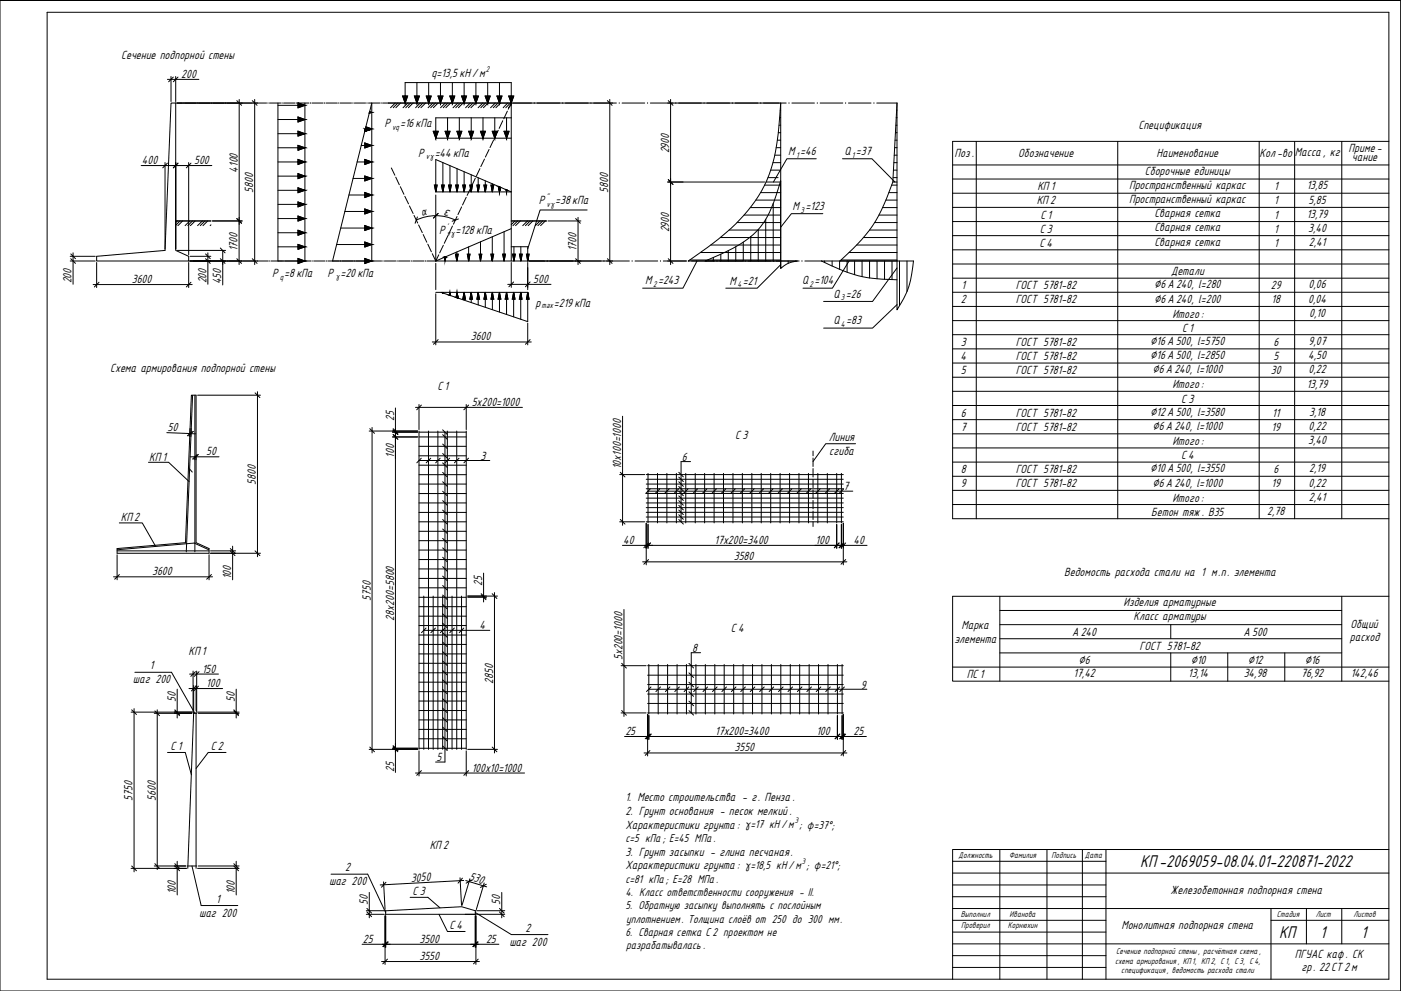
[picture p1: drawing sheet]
<svg xmlns="http://www.w3.org/2000/svg" width="594mm" height="420mm" viewBox="0 0 594 420" stroke-linecap="round" stroke-linejoin="round" font-family="sans-serif">
<!-- layer: thin -->
<g fill="none" stroke="#000" stroke-width=".42">
<path d="M0 .2h593.9v420h-593.9zM117.9 43.7v67M129.3 43.7v67M164.8 43.7h52M167.6 43.7l-2 2M168.7 43.7l-1.9 2M169.8 43.7l-1.9 2M172.9 43.7l-2 2M174 43.7l-2 2M175.2 43.7l-2 2M178.2 43.7l-2 2M179.3 43.7l-2 2"/>
<path d="M180.5 43.7l-2 2M183.5 43.7l-2 2M184.7 43.7l-2.1 2M185.8 43.7l-2 2M188.8 43.7l-2 2M189.9 43.7l-1.9 2M191.1 43.7l-2 2M194.1 43.7l-2 2M195.2 43.7l-1.9 2M196.4 43.7l-2 2M199.4 43.7l-2 2M200.6 43.7l-2.1 2"/>
<path d="M201.7 43.7l-2 2M204.7 43.7l-2 2M205.9 43.7l-2 2M207 43.7l-2 2M210 43.7l-2 2M211.2 43.7l-2 2M212.3 43.7l-2 2M215.3 43.7l-1.9 2M216.5 43.7l-2 2M216.8 44.5l-1.2 1.2M346.1 67.3h-12.4l-5.7 9.9M357.3 67.3h12.4l9.8 9.9"/>
<path d="M403.9 75.9h185M74.5 93.7h15M75.2 93.7l-.7 .7M76.3 93.7l-1.8 1.8M77.4 93.7l-2 2M80.5 93.7l-2 2M81.6 93.7l-2 2M82.8 93.7l-2.1 2M85.8 93.7l-2 2M86.9 93.7l-2 2M88.1 93.7l-2 2M89.5 95.3l-.4 .4"/>
<path d="M184.8 82.7v28M216.8 93.7h14.9M218.4 93.7l-1.6 1.6M219.5 93.7l-2 2M220.6 93.7l-2 2M223.7 93.7l-2 2M224.8 93.7l-2 2M225.9 93.7l-2 2M229 93.7l-2 2M230.1 93.7l-2 2M231.2 93.7l-2 2M249 89h-20l-5.2 16.5"/>
<path d="M348.9 90.6h-13.3l-4.6 5.8M403.9 81.9h185M403.9 87.9h185M403.9 93.9h185M403.9 99.9h185M141 110.7l16.6-67v67M184.8 111.6v11.2M223.8 113.5v9.3M295.6 110.7l-6 11.5h-17.1M331 112.2l-9.9 10h-13.3M360 110.7l-7 11.5h-12.5M380.4 113.6l-10.4 14.2h-20.8"/>
<path d="M403.9 105.9h185M403.9 111.9h185M403.9 117.9h185M380.4 129.2l-10.4 9.9h-20.8M403.9 123.9h185M403.9 129.9h185M403.9 135.9h185M403.9 141.9h185M403.9 147.9h185M403.9 153.9h185M403.9 159.9h185M81.2 167.6h1.9v62.5l5.5 2.5v2h-38.9v-2l29-2.5z"/>
<path d="M403.9 165.9h185M403.9 171.9h185M403.9 177.9h185M62.9 196h8.6l8.7 8.2M177.7 195.2h30M178.6 194.3l-1.9 1.9M182.7 194.3l-2 1.9M186.6 194.3l-1.9 1.9M187.7 196.3l2 1.9M187.7 192.3l2 1.9M187.7 188.3l2 1.9M187.7 184.3l2 1.9"/>
<path d="M187.7 182.2l2 2M188.7 183.2v139.9h-4M190.7 194.3l-2 1.9M194.6 194.3l-1.9 1.9M198.7 194.3l-2 1.9M292.8 195.7h-4v25.5M362.8 188.1h-12.7l-5.3 7.6M403.9 183.9h185M403.9 189.9h185M403.9 195.9h185M187.7 216.3l2 1.9M187.7 212.3l2 1.9"/>
<path d="M187.7 208.3l2 1.9M187.7 204.3l2 1.9M187.7 200.3l2 1.9M274.8 208.2h86.8M275.8 207.3l-2 1.9M279.8 207.3l-2 1.9M283.8 207.3l-2 1.9M287.8 207.3l-2 1.9M287.8 218.2l2 2M287.8 216.2l2 2M287.8 214.2l2 2M287.8 212.3l2 1.9"/>
<path d="M287.8 210.2l2 2M287.8 208.2l2 2M287.8 206.2l2 2M287.8 204.3l2 1.9M287.8 202.3l2 1.9M287.8 200.2l2 2M291.8 207.3l-2 1.9M295.8 207.3l-2 1.9M299.8 207.3l-2 1.9M303.8 207.3l-2 1.9M307.8 207.3l-2 1.9M311.8 207.3l-2 1.9"/>
<path d="M315.8 207.3l-2 1.9M319.8 207.3l-2 1.9M323.8 207.3l-2 1.9M327.8 207.3l-2 1.9M331.8 207.3l-2 1.9M335.8 207.3l-2 1.9M339.8 207.3l-2 1.9M343.8 207.3l-2 1.9M347.8 207.3l-2 1.9M351.8 207.3l-2 1.9M355.8 207.3l-2 1.9M357.8 207.3l-2 1.9"/>
<path d="M403.9 201.9h185M403.9 207.9h185M403.9 213.9h185M50.6 221.7h9.7l5.7 9.9M187.7 236.3l2 1.9M187.7 232.3l2 1.9M187.7 228.3l2 1.9M187.7 224.3l2 1.9M187.7 220.3l2 1.9M287.8 220.3l2 1.9M187.7 256.2l2 2M187.7 252.3l2 1.9"/>
<path d="M187.7 248.2l2 2M187.7 244.3l2 1.9M187.7 240.2l2 2M179.7 267.3h28M180.7 266.3l-2 1.9M184.7 266.3l-2 1.9M187.7 276.3l2 1.9M187.7 272.2l2 2M187.7 268.3l2 1.9M187.7 264.2l2 2M187.7 260.3l2 1.9M188.7 266.3l-2 1.9"/>
<path d="M192.7 266.3l-2 1.9M196.7 266.3l-2 1.9M297.1 276.7h-4v25.6M57.2 285h15.5l9.9 17.4M187.7 296.2l2 2M187.7 292.3l2 1.9M187.7 288.2l2 2M187.7 284.3l2 1.9M187.7 280.2l2 2M275.1 292.2h92.5M276.1 291.3l-1.9 1.9M280.1 291.3l-2 1.9"/>
<path d="M284.1 291.3l-1.9 1.9M288.1 291.3l-2 1.9M292.1 291.3l-2 1.9M292.1 297.3l2 1.9M292.1 293.3l2 1.9M292.1 289.3l2 1.9M292.1 285.3l2 1.9M292.1 281.3l2 1.9M296.1 291.3l-2 1.9M300.1 291.3l-2 1.9M304.1 291.3l-2 1.9M308.1 291.3l-2 1.9"/>
<path d="M312.1 291.3l-2 1.9M316.1 291.3l-2 1.9M320.1 291.3l-2 1.9M324.1 291.3l-2 1.9M328.1 291.3l-2 1.9M332.1 291.3l-2 1.9M336.1 291.3l-2 1.9M340.1 291.3l-2 1.9M344.1 291.3l-2 1.9M348.1 291.3l-2 1.9M352.1 291.3l-2 1.9M356.1 291.3l-2 1.9"/>
<path d="M358.1 291.3l-2 1.9M71 319h7.6l2.6 9.5M95.8 319h-7.5l-5.2 6.8M187.7 316.3l2 1.9M187.7 312.3l2 1.9M187.7 308.3l2 1.9M187.7 304.2l2 2M187.7 300.3l2 1.9M292.1 301.3l2 1.9M81.4 367.2l3.9 16.7h15.5M140.4 370.6h15.5l7.6 16.3M403.9 365.2h65.1"/>
<path d="M403.9 370.2h65.1M403.9 375.2h65.1M173.9 380.4h7.5l5.2 4.5M186.1 387.6l3.6 7.3h7.5M201.5 386.9l15.3 9.3h15.6M403.9 380.2h65.1M403.9 385.2h65.1M403.9 390.2h65.1M403.9 395.2h65.1M403.9 400.2h65.1M403.9 405.2h65.1M403.9 410.2h65.1"/>
</g>
<!-- layer: frame -->
<g fill="none" stroke="#000" stroke-width=".42">
<path d="M20 5.2h568.9v410h-568.9zM424 360.2v55M443.9 360.2v55M459 360.2v55M469 360.2v55M469 370.2h119.9M588.9 360.2h-185v55M469 385.2h119.9M538.9 385.2v30M538.9 390.2h50M554 385.2v15M569 385.2v15"/>
<path d="M469 400.2h119.9"/>
</g>
<!-- layer: thick -->
<g fill="none" stroke="#000" stroke-width=".42">
<path d="M164.8 43.7h52v67M331 43.7v67M380.4 43.7v67M74.5 93.7h15M216.8 93.7h14.9M184.8 110.7h39M299 110.7h39M348.4 110.7h38.9M81.7 167.6l-2.7 66.4M82.6 167.6v66.4M80.4 198.8l1.1 1.4M49.7 233.6h38.9"/>
<path d="M88.4 233l-6.1-2.7-32.6 2.8"/>
</g>
<!-- layer: basic -->
<g fill="#000" stroke="#000" stroke-width=".42">
<path d="M154.7 55.5l.3 .1zM154.8 55.2l.2 .3h-.3zM154.8 55.2l.4 .3zM154.8 55.2h1.5l-1.1 .3zM155.2 53.8l2.4 .9h-2.7zM211.3 79l.5 .2zM211.8 79.2l.4 .2zM214.6 80.4l.2 .1zM188.7 109l.4 .1zM188.7 109l.4-.2zM190.8 124.2v.9zM190.8 124.2l.3 1z"/>
<path d="M193.8 124.2v1.9zM193.8 124.2l.5 2z"/>
<path d="M126.4 55.6l2.9 1.1h-2.9zM126.4 56.7v1l2.9-1z"/>
<path d="M126.4 49.6l2.9 1.1h-2.9zM126.4 50.7v1l2.9-1z"/>
<path d="M126.4 43.6l2.9 1.1h-2.9zM126.4 44.7v1l2.9-1z"/>
<path d="M154.7 55.5l.3 .1zM154.7 55.6h.3z"/>
<path d="M156.7 47.3l.9 .4h-1zM156.6 47.7l-.1 .3 1.1-.3z"/>
<path d="M154.9 54.7l1.4 .5 1.3-.5zM154.9 54.7l1.4 .5h-1.5z"/>
<path d="M170.7 40.7h1.1v3zM171.8 40.7v3l1-3z"/>
<path d="M175.7 40.7h1.1v3zM176.8 40.7v3l1-3z"/>
<path d="M180.8 40.7h1v3zM181.8 40.7v3l1-3z"/>
<path d="M183.7 55.7h1.1v2.9zM184.8 55.7v2.9l1-2.9z"/>
<path d="M185.8 40.7h1v3zM186.8 40.7v3l1-3z"/>
<path d="M188.8 55.7h1v2.9zM189.8 55.7v2.9l1-2.9z"/>
<path d="M190.8 40.7h1v3zM191.8 40.7v3l1-3z"/>
<path d="M193.8 55.7h1v2.9zM194.8 55.7v2.9l1-2.9z"/>
<path d="M195.7 40.7h1.1v3zM196.8 40.7v3l1-3z"/>
<path d="M198.8 55.7h1v2.9zM199.8 55.7v2.9l1-2.9z"/>
<path d="M200.7 40.7h1.1v3zM201.8 40.7v3l1.1-3z"/>
<path d="M203.8 55.7h1v2.9zM204.8 55.7v2.9l1-2.9z"/>
<path d="M205.7 40.7h1.1v3zM206.8 40.7v3l1.1-3z"/>
<path d="M208.7 55.7h1.1v2.9zM209.8 55.7v2.9l1.1-2.9z"/>
<path d="M210.7 40.7h1.1v3zM211.8 40.7v3l1.1-3z"/>
<path d="M213.7 55.7h1.1v2.9zM214.8 55.7v2.9l1.1-2.9z"/>
<path d="M215.7 40.7h1.1v3zM216.8 40.7v3l1-3z"/>
<path d="M126.4 79.6l2.9 1.1h-2.9zM126.4 80.7v1l2.9-1z"/>
<path d="M126.4 73.6l2.9 1.1h-2.9zM126.4 74.7v1l2.9-1z"/>
<path d="M126.4 67.6l2.9 1.1h-2.9zM126.4 68.7v1l2.9-1z"/>
<path d="M126.4 61.6l2.9 1.1h-2.9zM126.4 62.7v1l2.9-1z"/>
<path d="M154.7 74.6l2.9 1h-2.9zM154.7 75.6v1.1l2.9-1.1z"/>
<path d="M154.7 67.6l2.9 1.1h-2.9zM154.7 68.7v1l2.9-1z"/>
<path d="M154.7 60.6l2.9 1.1h-2.9zM154.7 61.7v1l2.9-1z"/>
<path d="M184.2 78.4h.6v3zM184.8 78.4v3l.6-3z"/>
<path d="M187.2 78.4h.6v3zM187.8 78.4v3l.6-3z"/>
<path d="M190.2 78.4h.6v3zM190.8 78.4v3l.6-3z"/>
<path d="M193.2 78.4h.6v3zM193.8 78.4v3l.6-3z"/>
<path d="M196.2 78.4h.6v3zM196.8 78.4v3l.6-3z"/>
<path d="M199.2 78.4h.6v3zM199.8 78.4v3l.6-3z"/>
<path d="M202.2 78.4h.6v3zM202.8 78.4v3l.6-3z"/>
<path d="M205.2 78.4h.6v3zM205.8 78.4v3l.6-3z"/>
<path d="M208.2 78.4h.6v3zM208.8 78.4v3l.6-3z"/>
<path d="M211.4 79.2l.4 .2zM211.4 79.2l.4 .2z"/>
<path d="M211.4 79.4l.4 1v-1zM211.4 79.4l.4 1z"/>
<path d="M211.8 79.4l.2 1 .2-1zM211.8 79.4l.2 1z"/>
<path d="M126.4 97.6l2.9 1.1h-2.9zM126.4 98.7v1l2.9-1z"/>
<path d="M126.4 91.6l2.9 1.1h-2.9zM126.4 92.7v1l2.9-1z"/>
<path d="M126.4 85.6l2.9 1.1h-2.9zM126.4 86.7v1l2.9-1z"/>
<path d="M154.7 95.6l2.9 1.1h-2.9zM154.7 96.7v1l2.9-1z"/>
<path d="M154.7 88.6l2.9 1.1h-2.9zM154.7 89.7v1l2.9-1z"/>
<path d="M154.7 81.6l2.9 1.1h-2.9zM154.7 82.7v1l2.9-1z"/>
<path d="M211.6 80.6l.2 .8zM211.8 80.6v.8z"/>
<path d="M211.6 80.4l.2 .2zM211.6 80.4l.2 .2z"/>
<path d="M211.8 80.4l.2 .2zM211.8 80.4l.2 .2z"/>
<path d="M214.6 80.6l.2 .8zM214.8 80.6v.8z"/>
<path d="M126.4 109.6l2.9 1.1h-2.9zM126.4 110.7v1l2.9-1z"/>
<path d="M126.4 103.6l2.9 1h-2.9zM126.4 104.6v1.1l2.9-1.1z"/>
<path d="M154.7 109.6l2.9 1.1h-2.9zM154.7 110.7v1l2.9-1z"/>
<path d="M154.7 102.6l2.9 1.1h-2.9zM154.7 103.7v1l2.9-1z"/>
<path d="M188.4 109.1l.3-.1zM188.4 109.1l.3 1.6v-1.6z"/>
<path d="M188.7 109l.4 .1zM188.7 109.1h.4l-.4 1.6z"/>
<path d="M193.1 107.7h.6v3zM193.7 107.7v3l.6-3z"/>
<path d="M198.2 107.7h.5v3zM198.7 107.7v3l.6-3z"/>
<path d="M203.2 107.7h.6v3zM203.8 107.7v3l.5-3z"/>
<path d="M208.2 107.7h.5v3zM208.7 107.7v3l.6-3z"/>
<path d="M213.1 107.7h.6v3zM213.7 107.7v3l.6-3z"/>
<path d="M217.3 107.7h.6v3zM217.9 107.7v3l.6-3z"/>
<path d="M220.3 107.7h.6v3zM220.9 107.7v3l.5-3z"/>
<path d="M223.2 107.7h.6v3zM223.8 107.7v3l.6-3z"/>
<path d="M187.8 124v.2zM187.8 124l-.1 .2z"/>
<path d="M190.8 124.2l-.3 .9h.3zM190.5 125.1l.3 .1z"/>
<path d="M190.8 124.2v1h.3zM190.8 125.2l.3 .1z"/>
<path d="M190.8 124v.2zM190.8 124v.2z"/>
<path d="M193.8 124.2l-.4 1.9h.4zM193.4 126.1l.4 .1z"/>
<path d="M193.8 124.2v2h.5zM193.8 126.2l.5 .2z"/>
<path d="M193.8 124v.2zM193.8 124v.2z"/>
<path d="M196.8 124v2.9h.6zM196.8 124v2.9h-.6z"/>
<path d="M199.8 124v2.9h.6zM199.8 124v2.9h-.6z"/>
<path d="M202.8 124v2.9h.6zM202.8 124v2.9h-.6z"/>
<path d="M205.8 124v2.9h.6zM205.8 124v2.9h-.6z"/>
<path d="M208.8 124v2.9h.6zM208.8 124v2.9h-.6z"/>
<path d="M211.8 124v2.9h.6zM211.8 124v2.9h-.6z"/>
<path d="M214.8 124v2.9h.6zM214.8 124v2.9h-.6z"/>
<path d="M217.8 124v2.9h.6zM217.8 124v2.9h-.6z"/>
<path d="M220.8 124v2.9h.6zM220.8 124v2.9h-.6z"/>
<path d="M223.8 124v2.9h.6zM223.8 124v2.9h-.6z"/>
</g>
<g fill="none" stroke="#000" stroke-width=".42">
<path d="M176.8 35v8.7l-1.1-3h2.1l-1 3M181.8 35v8.7l-1-3h2l-1 3M186.8 35v8.7l-1-3h2l-1 3M191.8 35v8.7l-1-3h2l-1 3M196.8 35v8.7l-1.1-3h2.1l-1 3M201.8 35v8.7l-1.1-3h2.2l-1.1 3M206.8 35v8.7l-1.1-3h2.2l-1.1 3M211.8 35v8.7l-1.1-3h2.2l-1.1 3M72.5 43.7h2v62.5l5.5 2.5v2h-39v-2l29-2.5zM117.9 56.7h11.4l-2.9-1.1v2.1l2.9-1M117.9 50.7h11.4l-2.9-1.1v2.1l2.9-1M117.9 44.7h11.4l-2.9-1.1v2.1l2.9-1"/>
<path d="M155.2 53.8l2.4 .9h-2.7M156.7 47.3l.9 .4h-1M157.6 54.7l-2.9 .8M157.6 47.7l-1.1 .3M171.8 43.7l1-3h-2.1l1.1 3v-8.7h45v8.7l-1.1-3h2.1l-1 3M189.8 50v8.6l-1-2.9h2l-1 2.9M194.8 50v8.6l-1-2.9h2l-1 2.9M199.8 50v8.6l-1-2.9h2l-1 2.9M204.8 50v8.6l-1-2.9h2l-1 2.9M209.8 50v8.6l-1.1-2.9h2.2l-1.1 2.9M214.8 50v8.6l-1.1-2.9h2.2l-1.1 2.9M216.8 50h-32v8.6l-1.1-2.9h2.1l-1 2.9h32"/>
<path d="M329.6 59.4h1.4M330 56.3h1M330.4 53.1h.6M330.6 49.9h.4M330.8 46.7h.2M331 43.7a102.4 102.4 0 0 1-4.8 30.3 67.4 67.4 0 0 1-24 29.3l-10.3 7.4h39.1M379.5 59.4h.9M379.7 56.3h.7M379.9 53.1h.5M380 49.9h.4M380.2 46.7h.2M380.4 43.7l-1.8 33.5h1.8"/>
<path d="M414 59.9v160M474 59.9v160M534 59.9v160M549 59.9v160M569 59.9v160M588.9 59.9h-185v160h185M117.9 74.7h11.4l-2.9-1.1v2.1l2.9-1M117.9 68.7h11.4l-2.9-1.1v2.1l2.9-1M117.9 62.7h11.4l-2.9-1.1v2.1l2.9-1M149.7 75.6h7.9l-2.9-1v2.1l2.9-1.1M151.4 68.7h6.2l-2.9-1.1v2.1l2.9-1M153.2 61.7h4.4l-2.9-1.1v2.1l2.9-1"/>
<path d="M184.2 78.4l.6 3v-13.8l32 13.8h-32l.6-3M187.8 68.9v12.5l-.6-3M188.4 78.4l-.6 3M190.8 70.2v11.2l-.6-3M191.4 78.4l-.6 3M193.8 71.5v9.9l-.6-3M194.4 78.4l-.6 3M196.8 72.8v8.6l-.6-3M197.4 78.4l-.6 3M199.8 74.1v7.3l-.6-3M200.4 78.4l-.6 3M202.8 75.4v6l-.6-3"/>
<path d="M203.4 78.4l-.6 3M205.8 76.7v4.7l-.6-3M206.4 78.4l-.6 3M208.8 77.9v3.5l-.6-3M209.4 78.4l-.6 3M211.3 79l.5 2.4v-2.2M212.2 79.4l-.4 2M324.2 78.5h6.8M324.9 77.2h6.1M325.7 75.3h4.2M326.8 72.1h4.2M327.8 69h3.2"/>
<path d="M328.5 65.8h2.5M329.1 62.6h1.9M378.1 78.5h2.3M378.6 77.2a69.9 69.9 0 0 1-11.6 22.5l-5.2 5.6-5.6 5.4h24.2v20.7a38.1 38.1 0 0 0 6.9-20.7M378.7 75.3h1.7M378.9 72.1h1.5M379.1 69h1.3M379.2 65.8h1.2M379.3 62.6h1.1M403.9 69.9h185M117.9 98.7h11.4l-2.9-1.1v2.1l2.9-1M117.9 92.7h11.4l-2.9-1.1v2.1l2.9-1"/>
<path d="M117.9 86.7h11.4l-2.9-1.1v2.1l2.9-1M117.9 80.7h11.4l-2.9-1.1v2.1l2.9-1M144.5 96.7h13.1l-2.9-1.1v2.1l2.9-1M146.2 89.7h11.4l-2.9-1.1v2.1l2.9-1M148 82.7h9.6l-2.9-1.1v2.1l2.9-1M213.7 98.3v12.4l.6-3M214.6 80.4l.2 1v-.9M215 80.6l-.2 .8M216.8 96.9l-32 13.8M309.2 97.5h21.8M312.5 94.4h18.5M315.5 91.2h15.5"/>
<path d="M318.2 88h12.8M320.5 84.8h10.5M321.5 97.3v13.4M322.5 81.7h8.5M324.7 93v17.7M327.9 86.3v24.4M368.7 97.5h11.7M370.9 94.4h9.5M372.7 91.2h7.7M374.3 88h6.1M375.7 84.8h4.7M376.9 81.7h3.5"/>
<path d="M117.9 110.7h11.4l-2.9-1.1v2.1l2.9-1M117.9 104.6h11.4l-2.9-1v2.1l2.9-1.1M141 110.7h16.6l-2.9-1.1v2.1l2.9-1M142.7 103.7h14.9l-2.9-1.1v2.1l2.9-1M188.4 109.1l.3 1.6M189.1 108.8l-.4 1.9v-1.7M193.1 107.7l.6 3M193.7 106.8v3.9l.6-3M198.2 107.7l.5 3M198.7 104.7v6l.6-3M203.2 107.7l.6 3M203.8 102.5v8.2l.5-3"/>
<path d="M208.2 107.7l.5 3M208.7 100.4v10.3l.6-3M213.1 107.7l.6 3M216.8 104.6h7v6.1l.6-3M217.3 107.7l.6 3M217.9 104.6v6.1l.6-3M220.3 107.7l.6 3M220.9 104.6v6.1l.5-3M223.2 107.7l.6 3M292.5 110.2h38.5M297.1 107.1h33.9M299 110.7l6-2.6a42.3 42.3 0 0 0 18.3-13.1 58.3 58.3 0 0 0 7.7-18.4v34.1"/>
<path d="M299.3 110.6v.1M301.4 103.9h29.6M302.5 109.2v1.5M305.5 100.7h25.5M305.6 107.8v2.9M308.8 106.3v4.4M312 104.6v6.1M315.2 102.7v8M318.3 100.3v10.4M331 110.7v3.1l3.3-2.2 3.7-.9M331 110.7v3.1M334.2 110.7v.9"/>
<path d="M337.4 110.7v.1M348.4 110.7a59.7 59.7 0 0 0 25.7 7.7l6.3 .2M349.7 110.7v.6M352.8 110.7v2.1M356 110.7v3.5M356.7 110.2h23.7M359.2 110.7v4.7M360 107.1h20.4M362.4 110.7v5.8M363.3 103.9h17.1M365.5 110.7v6.6M366.2 100.7h14.2"/>
<path d="M368.7 110.7v7.2M371.9 110.7v7.5M375.1 110.7v7.7M378.2 110.7v7.8M381.4 110.7v18.9M384.6 110.7v12.9M184.8 124h39l.6 2.9M187 124l36.8 12.4v-12.4l-.6 2.9M187.7 124.2l.1-.2v.2M187.8 124v.2M190.5 125.1l.3-1.1v1.2M190.8 124l.3 1.3"/>
<path d="M193.4 126.1l.4-2.1v2.2M193.8 124l.5 2.4M196.2 126.9l.6-2.9v3.3M196.8 124l.6 2.9M199.2 126.9l.6-2.9v4.3M199.8 124l.6 2.9M202.2 126.9l.6-2.9v5.3M202.8 124l.6 2.9M205.2 126.9l.6-2.9v6.3M205.8 124l.6 2.9M208.2 126.9l.6-2.9v7.3M208.8 124l.6 2.9"/>
<path d="M211.2 126.9l.6-2.9v8.3M211.8 124l.6 2.9M214.2 126.9l.6-2.9v9.3M214.8 124l.6 2.9M217.2 126.9l.6-2.9v10.3M217.8 124l.6 2.9M220.2 126.9l.6-2.9v11.3M220.8 124l.6 2.9M177.7 182.8v134.9M177.7 185.3h20M177.7 183.2h20M177.7 189.2h20"/>
<path d="M177.7 193.3h20M177.7 197.2h20M181.7 182.8v134.9M185.7 182.8v134.9M189.7 182.8v134.9M193.7 182.8v134.9M197.7 182.8v134.9M177.7 201.3h20M177.7 205.2h20M177.7 209.3h20M177.7 213.2h20M177.7 217.3h20"/>
<path d="M274 201.2h83.6M274 205.2h83.6M274 209.2h83.6M274 213.2h83.6M274 217.2h83.6M274 203.2h83.6M274 207.2h83.6M274 211.2h83.6M274 215.2h83.6M274 219.2h83.6M274.8 200.7v21M278.8 200.7v21"/>
<path d="M282.8 200.7v21M286.8 200.7v21M290.8 200.7v21M294.8 200.7v21M298.8 200.7v21M302.8 200.7v21M306.8 200.7v21M310.8 200.7v21M314.8 200.7v21M318.8 200.7v21M322.8 200.7v21M326.8 200.7v21"/>
<path d="M330.8 200.7v21M334.8 200.7v21M338.8 200.7v21M342.8 200.7v21M346.8 200.7v21M350.8 200.7v21M354.8 200.7v21M356.8 200.7v21M177.7 221.2h20M177.7 225.3h20M177.7 229.2h20M177.7 233.2h20"/>
<path d="M177.7 237.2h20M274 221.2h83.6M177.7 241.2h20M177.7 245.2h20M177.7 249.2h20M177.7 253.2h20M177.7 257.2h20M179.7 252.7v65M183.7 252.7v65M187.7 252.7v65M191.7 252.7v65M195.7 252.7v65"/>
<path d="M424 258.8h145M424 252.8v36M569 252.8v36M588.9 252.8h-185v36h185M177.7 261.2h20M177.7 265.2h20M177.7 269.2h20M177.7 273.2h20M177.7 277.2h20M424 264.8h145M424 270.8h145M424 276.8h145"/>
<path d="M496.4 264.8v6M496.4 276.8v12M520.6 276.8v12M544.8 276.8v12M177.7 281.2h20M177.7 285.2h20M177.7 289.2h20M177.7 293.2h20M177.7 297.2h20M274.6 282.2h83M274.6 286.3h83M274.6 290.2h83"/>
<path d="M274.6 294.3h83M274.6 298.2h83M275.1 281.7v21M279.1 281.7v21M283.1 281.7v21M287.1 281.7v21M291.1 281.7v21M295.1 281.7v21M299.1 281.7v21M303.1 281.7v21M307.1 281.7v21M311.1 281.7v21"/>
<path d="M315.1 281.7v21M319.1 281.7v21M323.1 281.7v21M327.1 281.7v21M331.1 281.7v21M335.1 281.7v21M339.1 281.7v21M343.1 281.7v21M347.1 281.7v21M351.1 281.7v21M355.1 281.7v21M357.1 281.7v21"/>
<path d="M403.9 282.8h185M81.9 302.4h1.5M82.1 301.9l-2.5 66.3M83.1 301.9v66.3M177.7 301.2h20M177.7 305.2h20M177.7 309.2h20M177.7 313.2h20M177.7 317.2h20M274.6 302.3h83M79.4 367.2h4M163.3 386.2l32.4-1.8 6.1 1.8"/>
<path d="M163.3 387.6h38.5M163.5 386.1v1.5M201.5 386.1v1.5"/>
</g>
<!-- layer: size -->
<g fill="none" stroke="#000" stroke-width=".42">
<path d="M71 33.7h13.3M72.5 32.4v10.7M74.5 32.4v10.7M75.1 43.7h34.2M101.4 42.2v53M108 42.2v70M217.4 43.7h42.4M258.6 42.2v70M283.1 43.7h47.3M284.4 42.2v70M59.9 70.2h16.1M70 68.9v36.6"/>
<path d="M73 70.2h16.8M74.5 68.9v36.6M80 68.9v39.1M283.1 77.2h41.1M90.1 93.7h12.6M101.4 92.2v20M176.5 93.3a19.2 19.2 0 0 1 16.6 0M232.4 93.7h13.9M245.1 92.2v20M29.8 110.7h10.6M29.8 108.7h10.6M31 107.2v13.3"/>
<path d="M41 111.3v10.6M75.1 106.2h20.6M80 111.3v10.6M80.6 110.7h28.7M80.6 108.7h8.8M88.1 107.2v13.3M94.4 106.2v14.6M216.8 111.3v10.5M223.8 111.3v10.5M224.4 110.7h35.4M283.1 110.7h8.2M39.5 120.7h42"/>
<path d="M184.8 124.5v21.7M215.3 120.6h18.3M223.8 137v9.2M183.3 145h42M83.8 167.6h26.6M109.2 166.1v70M167.7 173v12.3M176.2 172.7h45.3M177.7 171.5v10.6M197.7 171.5v10.6M264 176.5v46.2M70.7 183.4l12.3 .5"/>
<path d="M80.6 181.7l-.2 3.4M80.6 193.7h12.3M81.1 181.7l-.2 3.4M82.6 193.5v1.4M83.1 193.5v1.4M156.5 182.8h20.6M157.8 181.2v138M166.5 185.3h10.6M166.5 183.2h10.6M167.7 181.7v12.8M167.7 183.7v135M262.8 201.2h10.6"/>
<path d="M49.7 235.2v10.6M88.6 235.2v10.6M89.3 233.6h10.6M89.3 234.6h21.1M98.6 231.6v14.2M262.8 221.2h10.6M263.9 231.2h12.9M272.5 238.2h86.6M273.3 231.2h83M274 221.8v17.7M274.8 222.3v10.2M345.6 231.2h12.7"/>
<path d="M354.8 231.2h12.9M354.8 222.3v10.2M356.8 222.3v10.2M357.6 221.8v17.7M48.1 244.6h42M198.3 252.7h12.6M198.3 253.2h8M205.1 243v12.2M209.7 251.2v68M264.6 258.4v45.3M75.1 292.2v12.2M80.1 291.9h14.3"/>
<path d="M80.4 285.8h12.2M81.9 284.5v17.3M82.1 290.7v10.6M83.1 290.7v10.6M83.4 284.5v17.3M100.2 292.2v12.2M263.4 282.2h10.6M55.6 301.9h25.9M56.9 300.4v69.3M65.4 302.4h15.9M66.7 300.9v67.8M83.8 301.9h17.6"/>
<path d="M84 302.4h17.4M156.5 317.7h20.6M166.5 317.2h10.6M167.7 315.2v12.3M177.7 318.3v10.7M197.7 318.3v10.7M198.3 317.7h12.6M263.4 302.3h10.6M264.8 312.3h12.3M273.1 319.2h86M273.6 312.3h83M274.6 302.9v17.6"/>
<path d="M275.1 303.4v10.1M345.9 312.3h12.7M355.1 312.3h12.3M355.1 303.4v10.1M357.1 303.4v10.1M357.6 302.9v17.6M176.2 327.7h46.2M55.6 368.2h23.4M65.4 367.2h13.4M75.1 365.2v14.2M83.8 368.2h17.6M84 367.2h17.4"/>
<path d="M100.2 365.2v14.2M156.6 378.4v10.7M162.6 373.9l.7 11.6M195.1 372.2l.6 11.6M196.6 373.3l-35.4 1.9M197.5 373.3l8.9 2.7M199.3 372.6l-3.4 11.2M205.3 374.4l-3.3 11.2M212.8 378.4v10.7M155.3 387.6h7.6M155.3 386.1h7.6M163.3 388.3v20.6"/>
<path d="M163.5 388.3v13.3M201.5 388.3v13.3M201.8 388.3v20.6M202.1 387.6h11.9M202.1 386.1h11.9M153.5 400.3h12M161.8 407.7h41.5M162.1 400.3h40.9M199.5 400.3h12"/>
</g>
<!-- layer: 0 -->
<g fill="none" stroke="#000" stroke-width=".42">
<path d="M73.5 32.7l-2 2M75.5 32.7l-2 2M100.4 42.7l2 2M107 42.7l2 2M257.6 42.7l1.9 2M283.4 42.7l2 2M71 69.2l-2 2M75.5 69.2l-2 2M81 69.2l-2 2M283.4 76.2l2 2M100.4 92.7l2 2M177 92l-1 2.7"/>
<path d="M185.8 90.5l-2 2M194.4 92.8l-2.7 1M244.1 92.7l2 2M30 107.7l2 2M30 109.7l2 2M42 119.7l-2 2M81 119.7l-2 2M87.2 107.7l2 2M87.2 109.7l2 2M93.4 105.2l2 2M93.4 109.7l2 2M100.4 109.7l2 2"/>
<path d="M107 109.7l2 2M217.8 119.5l-2 2.1M224.8 119.5l-2 2.1M244.1 109.7l2 2M257.6 109.7l1.9 2M283.4 109.7l2 2M185.8 144l-2 2M224.8 144l-2 2M108.2 166.6l2 2M178.7 171.7l-2 2M198.7 171.7l-2 2M81.5 182.9l-2 1.9"/>
<path d="M82 182.9l-2 1.9M83.7 192.7l-2 1.9M84.2 192.7l-2.1 1.9M156.8 181.7l2 2M166.7 184.2l2 2M166.7 182.2l2 2M166.7 181.7l2 2M263 200.2l2 2M97.7 232.6l2 2M97.7 233.6l2 2M108.2 233.6l2 2M263 220.2l2 2"/>
<path d="M275 230.2l-2 2M275 237.2l-2 2M275.8 230.2l-2 2M355.8 230.2l-2 2M357.8 230.2l-2 2M358.6 230.2l-2 2M358.6 237.2l-2 2M50.6 243.6l-2 2M89.7 243.6l-2.1 2M204 252.2l2.1 2.1M204 251.7l2.1 2M208.7 251.7l2 2"/>
<path d="M82.9 284.8l-2 2M83.1 290.9l-1.9 2M84.2 290.9l-2.1 2M84.4 284.8l-2 2M263.6 281.2l2 2.1M55.8 300.9l2.1 2M65.7 301.4l1.9 2M74.1 301.4l2.1 2M74.1 300.9l2.1 2M99.1 301.4l2 2M99.1 300.9l2 2M156.8 316.7l2 2"/>
<path d="M166.7 316.2l2 2M166.7 316.7l2 2M208.7 316.7l2 2M263.6 301.2l2 2M275.6 311.2l-2 2M275.6 318.2l-2 2.1M276.1 311.2l-2 2M356.1 311.2l-2 2M358.1 311.2l-2 2M358.6 311.2l-2 2M358.6 318.2l-2 2.1M178.7 326.7l-2 2"/>
<path d="M198.7 326.7l-2 2M55.8 367.2l2.1 2M65.7 366.2l1.9 2M74.1 366.2l2.1 2M74.1 367.2l2.1 2M99.1 366.2l2 2M99.1 367.2l2 2M163.7 374.1l-1.9 2.1M196.1 372.3l-1.9 2.1M200.2 373.1l-2.5 1.3M206.2 374.9l-2.5 1.4M155.6 386.6l2 2.1"/>
<path d="M155.6 385.1l2 2M164.3 399.4l-2 2M164.5 399.4l-1.9 2M202.5 399.4l-2 2M202.8 399.4l-2 2M211.8 386.6l2 2.1M211.8 385.1l2 2M164.3 406.7l-2 1.9M202.8 406.7l-2 1.9"/>
</g>
<!-- layer: hatch -->
<g fill="none" stroke="#000" stroke-width=".42">
<path d="M209.3 59.3l-1.5 3.3M211.3 55.2l-1.6 3.3M213.2 51.2l-1.5 3.2M215.1 47.1l-1.5 3.3M216.8 43.7l-1.3 2.6M165.9 71.2l1.5 3.1M167.8 75.1l1.5 3.3M169.8 79.2l1.5 3.2M199.6 79.6l-1.5 3.2M201.5 75.6l-1.5 3.2M203.5 71.5l-1.5 3.2M205.4 67.4l-1.5 3.3"/>
<path d="M207.4 63.4l-1.6 3.2M171.7 83.2l1.5 3.2M173.6 87.3l1.6 3.2M175.6 91.3l1.5 3.3M177.5 95.4l1.6 3.2M179.5 99.4l1.5 3.3M189.9 99.9l-1.5 3.3M191.9 95.8l-1.6 3.3M193.8 91.8l-1.5 3.2M195.7 87.7l-1.5 3.3M197.7 83.7l-1.6 3.2M181.4 103.5l1.5 3.3"/>
<path d="M183.3 107.6l1.5 3.1 1.3-2.7M188 104l-1.6 3.2M344.8 191.2v2.1M344.8 194.2v3.6M344.8 198.7v3.6M344.8 203.2v3.6M344.8 207.7v3.6M344.8 212.2v3.6M344.8 216.7v3.6M344.8 221.1v2.1"/>
</g>
<!-- layer: axles -->
<g fill="none" stroke="#000" stroke-width=".42">
<path d="M74.5 43.7h2.5M78.2 43.7h4.9M84.2 43.7h4.8M90.3 43.7h4.7M96.2 43.7h4.8M102.2 43.7h4.8M108.2 43.7h4.8M114.3 43.7h4.7M120.2 43.7h4.9M126.2 43.7h4.8M132.2 43.7h4.8M138.2 43.7h4.8"/>
<path d="M144.2 43.7h4.9M150.2 43.7h4.8M156.3 43.7h4.7M162.2 43.7h2.6M216.8 43.7h8.6M227.8 43.7h9.6M239.8 43.7h9.6M251.8 43.7h9.6M263.8 43.7h9.6M275.8 43.7h9.6M287.8 43.7h9.6M299.8 43.7h9.6"/>
<path d="M311.8 43.7h9.6M323.8 43.7h9.6M335.8 43.7h9.6M347.8 43.7h9.6M359.8 43.7h9.6M371.8 43.7h8.6M80 110.7h3.8M85 110.7h4.8M91 110.7h4.8M97 110.7h4.8M103 110.7h4.8M109 110.7h4.8"/>
<path d="M115 110.7h4.8M121 110.7h4.8M127 110.7h4.8M133 110.7h4.8M139 110.7h4.8M145 110.7h4.8M151 110.7h4.8M157 110.7h4.8M163 110.7h4.8M169 110.7h4.8M175 110.7h4.8M181 110.7h3.8"/>
<path d="M223.8 110.7h7.1M233.3 110.7h9.6M245.3 110.7h9.6M257.3 110.7h9.6M269.3 110.7h9.6M281.3 110.7h9.6M293.3 110.7h9.6M305.3 110.7h9.6M317.3 110.7h9.6M329.3 110.7h9.6M341.3 110.7h7.1"/>
</g>
<g fill="#000" stroke="#000" stroke-width=".42">
<circle cx="77.6" cy="43.7" r=".07"/>
<circle cx="83.7" cy="43.7" r=".07"/>
<circle cx="89.6" cy="43.7" r=".07"/>
<circle cx="101.7" cy="43.7" r=".07"/>
<circle cx="113.6" cy="43.7" r=".07"/>
<circle cx="119.6" cy="43.7" r=".07"/>
<circle cx="143.6" cy="43.7" r=".07"/>
<circle cx="161.6" cy="43.7" r=".07"/>
<circle cx="226.6" cy="43.7" r=".07"/>
<circle cx="250.6" cy="43.7" r=".07"/>
<circle cx="262.6" cy="43.7" r=".07"/>
<circle cx="274.6" cy="43.7" r=".07"/>
<circle cx="298.6" cy="43.7" r=".07"/>
<circle cx="310.6" cy="43.7" r=".07"/>
<circle cx="334.6" cy="43.7" r=".07"/>
<circle cx="346.6" cy="43.7" r=".07"/>
<circle cx="358.6" cy="43.7" r=".07"/>
<circle cx="370.6" cy="43.7" r=".07"/>
<circle cx="84.4" cy="110.6" r=".07"/>
<circle cx="96.4" cy="110.6" r=".07"/>
<circle cx="102.4" cy="110.6" r=".07"/>
<circle cx="144.4" cy="110.6" r=".07"/>
<circle cx="180.4" cy="110.6" r=".07"/>
<circle cx="232.1" cy="110.6" r=".07"/>
<circle cx="244.1" cy="110.6" r=".07"/>
<circle cx="268.1" cy="110.6" r=".07"/>
<circle cx="292.1" cy="110.6" r=".07"/>
<circle cx="304.1" cy="110.6" r=".07"/>
<circle cx="316.1" cy="110.6" r=".07"/>
<circle cx="340.1" cy="110.6" r=".07"/>
</g>
<g font-size="8">
<text x="483.4" y="367.7">КП -2069059-08.04.01-220871-2022</text>
<text x="542.4" y="397.7">КП</text>
<text x="559.7" y="397.7">1</text>
<text x="577.2" y="397.7">1</text>
</g>
<text font-size="6.1" x="188" y="91" transform="rotate(13 188 91)">ε</text>
<g font-size="5.6">
<text x="51.4" y="24.9">Сечение подпорной стены</text>
<text x="76.8" y="33.1">200</text>
<text x="183" y="32.8">q=13,5 кН /м</text>
<text x="163" y="53.9">P</text>
<text x="169.7" y="53.9">=16кПа</text>
<text x="482.8" y="54.6">Спецификация</text>
<text x="283.7" y="65.1" transform="rotate(-90 283.7 65.1)">2900</text>
<text x="334.2" y="65.9">M =46</text>
<text x="358.1" y="65.7">Q =37</text>
<text x="571.9" y="64.3">Приме -</text>
<text x="60.2" y="69.6">400</text>
<text x="82.3" y="69.6">500</text>
<text x="177.3" y="66.5">P</text>
<text x="184.3" y="66.5">=44 кПа</text>
<text x="404.8" y="66.7">Поз.</text>
<text x="431.8" y="66.7">Обозначение</text>
<text x="490.4" y="66.7">Наименование</text>
<text x="534.1" y="66.7">Кол-во</text>
<text x="549.1" y="66.3">Масса, кг</text>
<text x="573.3" y="68.4">чание</text>
<text x="100.8" y="73.2" transform="rotate(-90 100.8 73.2)">4100</text>
<text x="485.5" y="74.2">Сборочные единицы</text>
<text x="107.4" y="81.8" transform="rotate(-90 107.4 81.8)">5800</text>
<text x="257.9" y="81.8" transform="rotate(-90 257.9 81.8)">5800</text>
<text x="439.9" y="80.7">КП 1</text>
<text x="478.8" y="80.1">Пространственный каркас</text>
<text x="540.3" y="80.7">1</text>
<text x="554.1" y="80.3">13,85</text>
<text x="228.5" y="86.7">P</text>
<text x="235.5" y="86.7">=38 кПа</text>
<text x="336.1" y="89.2">M =123</text>
<text x="439.6" y="86.7">КП 2</text>
<text x="478.8" y="86.1">Пространственный каркас</text>
<text x="540.3" y="86.7">1</text>
<text x="554.9" y="86.3">5,85</text>
<text x="441.2" y="92.7">С1</text>
<text x="489.5" y="92.2">Сварная сетка</text>
<text x="540.3" y="92.7">1</text>
<text x="554.1" y="92.3">13,79</text>
<text x="186.2" y="99.1">P</text>
<text x="193.2" y="99.1">=128 кПа</text>
<text x="283.7" y="98.6" transform="rotate(-90 283.7 98.6)">2900</text>
<text x="440.9" y="98.7">С3</text>
<text x="489.5" y="98.1">Сварная сетка</text>
<text x="540.3" y="98.7">1</text>
<text x="554.7" y="98.3">3,40</text>
<text x="100.8" y="106.5" transform="rotate(-90 100.8 106.5)">1700</text>
<text x="244.5" y="106.5" transform="rotate(-90 244.5 106.5)">1700</text>
<text x="440.8" y="104.7">С 4</text>
<text x="489.5" y="104.1">Сварная сетка</text>
<text x="540.3" y="104.7">1</text>
<text x="555" y="104.3">2,41</text>
<text x="115.4" y="117.4">P =8 кПа</text>
<text x="138.9" y="117.3">P =20 кПа</text>
<text x="226.1" y="119.9">500</text>
<text x="496.6" y="116.4">Детали</text>
<text x="30.4" y="120.2" transform="rotate(-90 30.4 120.2)">200</text>
<text x="55.9" y="120.1">3600</text>
<text x="87.5" y="120.2" transform="rotate(-90 87.5 120.2)">200</text>
<text x="93.8" y="120.5" transform="rotate(-90 93.8 120.5)">450</text>
<text x="273.6" y="120.5">M =243</text>
<text x="309.3" y="120.7">M =21</text>
<text x="340.1" y="120.4">Q =104</text>
<text x="407.8" y="122.7">1</text>
<text x="430.7" y="122.7">ГОСТ 5781-82</text>
<text x="489.4" y="122.3">∅6 А240, l=280</text>
<text x="538.9" y="122.7">29</text>
<text x="554.9" y="122.3">0,06</text>
<text x="227.1" y="130.3">p</text>
<text x="234.9" y="130.3">=219 кПа</text>
<text x="353.5" y="126.2">Q =26</text>
<text x="407.5" y="128.7">2</text>
<text x="430.7" y="128.7">ГОСТ 5781-82</text>
<text x="489.4" y="128.3">∅6 А240, l=200</text>
<text x="539.2" y="128.7">18</text>
<text x="554.7" y="128.3">0,04</text>
<text x="353.4" y="137.5">Q =83</text>
<text x="497.1" y="134.7">Итого :</text>
<text x="555.2" y="134.3">0,10</text>
<text x="501.2" y="140.7">С 1</text>
<text x="199.6" y="144.4">3600</text>
<text x="407.5" y="146.7">3</text>
<text x="430.7" y="146.7">ГОСТ 5781-82</text>
<text x="487.8" y="146.3">∅16А 500, l=5750</text>
<text x="540" y="146.7">6</text>
<text x="554.9" y="146.3">9,07</text>
<text x="407.3" y="152.7">4</text>
<text x="430.7" y="152.7">ГОСТ 5781-82</text>
<text x="487.8" y="152.3">∅16А 500, l=2850</text>
<text x="540" y="152.7">5</text>
<text x="554.7" y="152.3">4,50</text>
<text x="46.7" y="157.9">Схема армирования подпорной стены</text>
<text x="407.5" y="158.7">5</text>
<text x="430.7" y="158.7">ГОСТ 5781-82</text>
<text x="488.7" y="158.3">∅6А 240, l=1000</text>
<text x="538.9" y="158.7">30</text>
<text x="554.9" y="158.3">0,22</text>
<text x="185.5" y="165.5">С1</text>
<text x="497.1" y="164.7">Итого :</text>
<text x="554.1" y="164.3">13,79</text>
<text x="200" y="172.1">5x200=1000</text>
<text x="500.9" y="170.7">С 3</text>
<text x="167.1" y="178.4" transform="rotate(-90 167.1 178.4)">25</text>
<text x="407.5" y="176.7">6</text>
<text x="430.7" y="176.7">ГОСТ 5781-82</text>
<text x="487.8" y="176.3">∅12А 500, l=3580</text>
<text x="539.5" y="176.7">11</text>
<text x="555.2" y="176.3">3,18</text>
<text x="71.1" y="182.8" transform="rotate(2 71.1 182.8)">50</text>
<text x="407.5" y="182.7">7</text>
<text x="430.7" y="182.7">ГОСТ 5781-82</text>
<text x="488.7" y="182.3">∅6А 240, l=1000</text>
<text x="539.2" y="182.7">19</text>
<text x="554.9" y="182.3">0,22</text>
<text x="311.8" y="186.3">С3</text>
<text x="351.5" y="186.9">Линия</text>
<text x="497.1" y="188.7">Итого :</text>
<text x="554.7" y="188.3">3,40</text>
<text x="63.2" y="195.3">КП 1</text>
<text x="87.5" y="193">50</text>
<text x="167.1" y="194.1" transform="rotate(-90 167.1 194.1)">100</text>
<text x="203.8" y="194.9">3</text>
<text x="289.2" y="195.4">6</text>
<text x="351.7" y="192.8">сгиба</text>
<text x="500.8" y="194.6">С4</text>
<text x="263.4" y="198.9" transform="rotate(-90 263.4 198.9)">10x100=1000</text>
<text x="407.5" y="200.7">8</text>
<text x="430.7" y="200.7">ГОСТ 5781-82</text>
<text x="487.8" y="200.3">∅10А 500, l=3550</text>
<text x="540" y="200.7">6</text>
<text x="555.2" y="200.3">2,19</text>
<text x="108.5" y="205.7" transform="rotate(-90 108.5 205.7)">5800</text>
<text x="357.6" y="207.8">7</text>
<text x="407.5" y="206.7">9</text>
<text x="430.7" y="206.7">ГОСТ 5781-82</text>
<text x="488.7" y="206.3">∅6А 240, l=1000</text>
<text x="539.2" y="206.7">19</text>
<text x="554.9" y="206.3">0,22</text>
<text x="497.1" y="212.7">Итого :</text>
<text x="555" y="212.3">2,41</text>
<text x="51.3" y="220.7">КП2</text>
<text x="488.1" y="218.7">Бетон тяж. B35</text>
<text x="537.3" y="218.3">2,78</text>
<text x="264.3" y="230.6">40</text>
<text x="303" y="230.6">17x200=3400</text>
<text x="345.9" y="230.6">100</text>
<text x="361.9" y="230.6">40</text>
<text x="311.1" y="237.6">3580</text>
<text x="64.5" y="244">3600</text>
<text x="98" y="245.5" transform="rotate(-90 98 245.5)">100</text>
<text x="451.3" y="244.3">Ведомость расхода стали на 1 м.п. элемента</text>
<text x="204.4" y="248.4" transform="rotate(-90 204.4 248.4)">25</text>
<text x="157.2" y="254.9" transform="rotate(-90 157.2 254.9)">5750</text>
<text x="476.4" y="257">Изделия арматурные</text>
<text x="167.1" y="263.1" transform="rotate(-90 167.1 263.1)">28x200=5800</text>
<text x="480.7" y="263.1">Класс арматуры</text>
<text x="203.4" y="266.6">4</text>
<text x="309.9" y="268">С 4</text>
<text x="407.7" y="266.7">Марка</text>
<text x="454.7" y="269.6">А240</text>
<text x="527.3" y="269.6">А 500</text>
<text x="572.7" y="266.1">Общий</text>
<text x="404.7" y="272.5">элемента</text>
<text x="483.2" y="275.5">ГОСТ 5781-82</text>
<text x="572.4" y="271.9">расход</text>
<text x="79.9" y="277.6">КП 1</text>
<text x="264" y="279.9" transform="rotate(-90 264 279.9)">5x200=1000</text>
<text x="293.5" y="276.4">8</text>
<text x="457.4" y="281.6">∅6</text>
<text x="505" y="281.6">∅10</text>
<text x="529.1" y="281.6">∅12</text>
<text x="553.3" y="281.6">∅16</text>
<text x="63.5" y="283.8">1</text>
<text x="85.7" y="285.2">150</text>
<text x="410" y="287.6">ПС 1</text>
<text x="455.2" y="287.2">17,42</text>
<text x="503.9" y="287.2">13,14</text>
<text x="527.4" y="287.2">34,98</text>
<text x="551.7" y="287.2">76,92</text>
<text x="572.8" y="287.2">142,46</text>
<text x="56.3" y="289.7">шаг 200</text>
<text x="87.5" y="291.3">100</text>
<text x="209.1" y="289.9" transform="rotate(-90 209.1 289.9)">2850</text>
<text x="365" y="291.9">9</text>
<text x="74.5" y="297.6" transform="rotate(-90 74.5 297.6)">50</text>
<text x="99.5" y="297.6" transform="rotate(-90 99.5 297.6)">50</text>
<text x="265.2" y="311.6">25</text>
<text x="303.3" y="311.6">17x200=3400</text>
<text x="346.2" y="311.6">100</text>
<text x="361.9" y="311.6">25</text>
<text x="72.3" y="318.1">С 1</text>
<text x="89.4" y="318.1">С2</text>
<text x="185.1" y="322.7">5</text>
<text x="311.5" y="318.6">3550</text>
<text x="167.1" y="327.2" transform="rotate(-90 167.1 327.2)">25</text>
<text x="200" y="327.1">100x10=1000</text>
<text x="56.2" y="339.7" transform="rotate(-90 56.2 339.7)">5750</text>
<text x="66" y="339.4" transform="rotate(-90 66 339.4)">5600</text>
<text x="265.2" y="339.6">1. Место строительства - г. Пенза.</text>
<text x="265.2" y="345.4">2. Грунт основания - песок мелкий .</text>
<text x="265.2" y="351.3">Характеристики грунта: γ=17 кН /м ; φ=37°;</text>
<text x="182.2" y="360.1">КП 2</text>
<text x="265.2" y="362.8">3. Грунт засыпки - глина песчаная.</text>
<text x="146.4" y="369.5">2</text>
<text x="265.2" y="368.6">Характеристики грунта: γ=18,5 кН/ м ; φ=21°;</text>
<text x="139.5" y="375.3">шаг 200</text>
<text x="174.3" y="373.9" transform="rotate(-3 174.3 373.9)">3050</text>
<text x="198.7" y="373" transform="rotate(16 198.7 373)">530</text>
<text x="74.5" y="379.1" transform="rotate(-90 74.5 379.1)">100</text>
<text x="91.6" y="382.8">1</text>
<text x="99.5" y="379.1" transform="rotate(-90 99.5 379.1)">100</text>
<text x="156" y="383.8" transform="rotate(-90 156 383.8)">50</text>
<text x="175" y="379.5">С3</text>
<text x="212.1" y="383.8" transform="rotate(-90 212.1 383.8)">50</text>
<text x="496.3" y="378.9">Железобетонная подпорная стена</text>
<text x="84.4" y="388.6">шаг 200</text>
<text x="190.6" y="394">С 4</text>
<text x="222.8" y="395.1">2</text>
<text x="475.5" y="393.9">Монолитная подпорная стена</text>
<text x="153.8" y="399.7">25</text>
<text x="177.9" y="399.7">3500</text>
<text x="206.1" y="399.7">25</text>
<text x="216" y="400.9">шаг 200</text>
<text x="177.9" y="407">3550</text>
<text x="549.1" y="406">ПГУАС каф. СК</text>
<text x="551.9" y="411.8">гр. 22СТ 2м</text>
</g>
<g font-size="5.4">
<text x="178.9" y="91.7" transform="rotate(-13 178.9 91.7)">α</text>
<text x="265.2" y="357">c=5 кПа ; E=45 МПа .</text>
<text x="265.2" y="374.3">c=81 кПа; E=28 МПа .</text>
<text x="265.2" y="379.9">4. Класс ответственности сооружения - II.</text>
<text x="265.2" y="385.6">5. Обратную засыпку выполнять с послойным</text>
<text x="265.5" y="391.2">уплотнением. Толщина слоёв от 250 до 300 мм.</text>
<text x="265.2" y="396.8">6. Сварная сетка С 2 проектом не</text>
<text x="265.5" y="402.5">разрабатывалась .</text>
</g>
<g font-size="4">
<text x="406.4" y="363.7">Должность</text>
<text x="427.9" y="363.9">Фамилия</text>
<text x="445.9" y="363.9">Подпись</text>
<text x="460.1" y="363.7">Дата</text>
<text x="407.5" y="388.9">Выполнил</text>
<text x="428.1" y="388.9">Иванова</text>
<text x="541.4" y="388.9">Стадия</text>
<text x="558" y="388.9">Лист</text>
<text x="574" y="388.9">Листов</text>
<text x="407.6" y="393.6">Проверил</text>
<text x="427.4" y="393.6">Корнюхин</text>
<text x="473.2" y="404.4">Сечение подпорной стены , расчётная схема,</text>
<text x="472.8" y="408.6">схема армирования, КП1, КП 2, С 1, С 3, С 4,</text>
<text x="475.5" y="412.7">спецификация, ведомость расхода стали</text>
</g>
<g font-size="3.9">
<text x="206.1" y="30.6">2</text>
<text x="166.3" y="55.1">vq</text>
<text x="180.6" y="67.6">vγ</text>
<text x="337.7" y="67">1</text>
<text x="361.2" y="66.8">1</text>
<text x="231.6" y="84.5">&quot;</text>
<text x="231.8" y="87.8">vγ</text>
<text x="339.5" y="90.3">3</text>
<text x="189.3" y="97">'</text>
<text x="189.5" y="100.2">vγ</text>
<text x="118.7" y="118.6">q</text>
<text x="276.9" y="121.6">2</text>
<text x="312.7" y="121.8">4</text>
<text x="343.3" y="121.5">2</text>
<text x="229.7" y="130.6">max</text>
<text x="356.6" y="127.3">3</text>
<text x="356.5" y="138.6">4</text>
</g>
<g font-size="3.8">
<text x="142.2" y="118.3">γ</text>
<text x="337" y="349.1">3</text>
<text x="340" y="366.4">3</text>
</g>
</svg>
